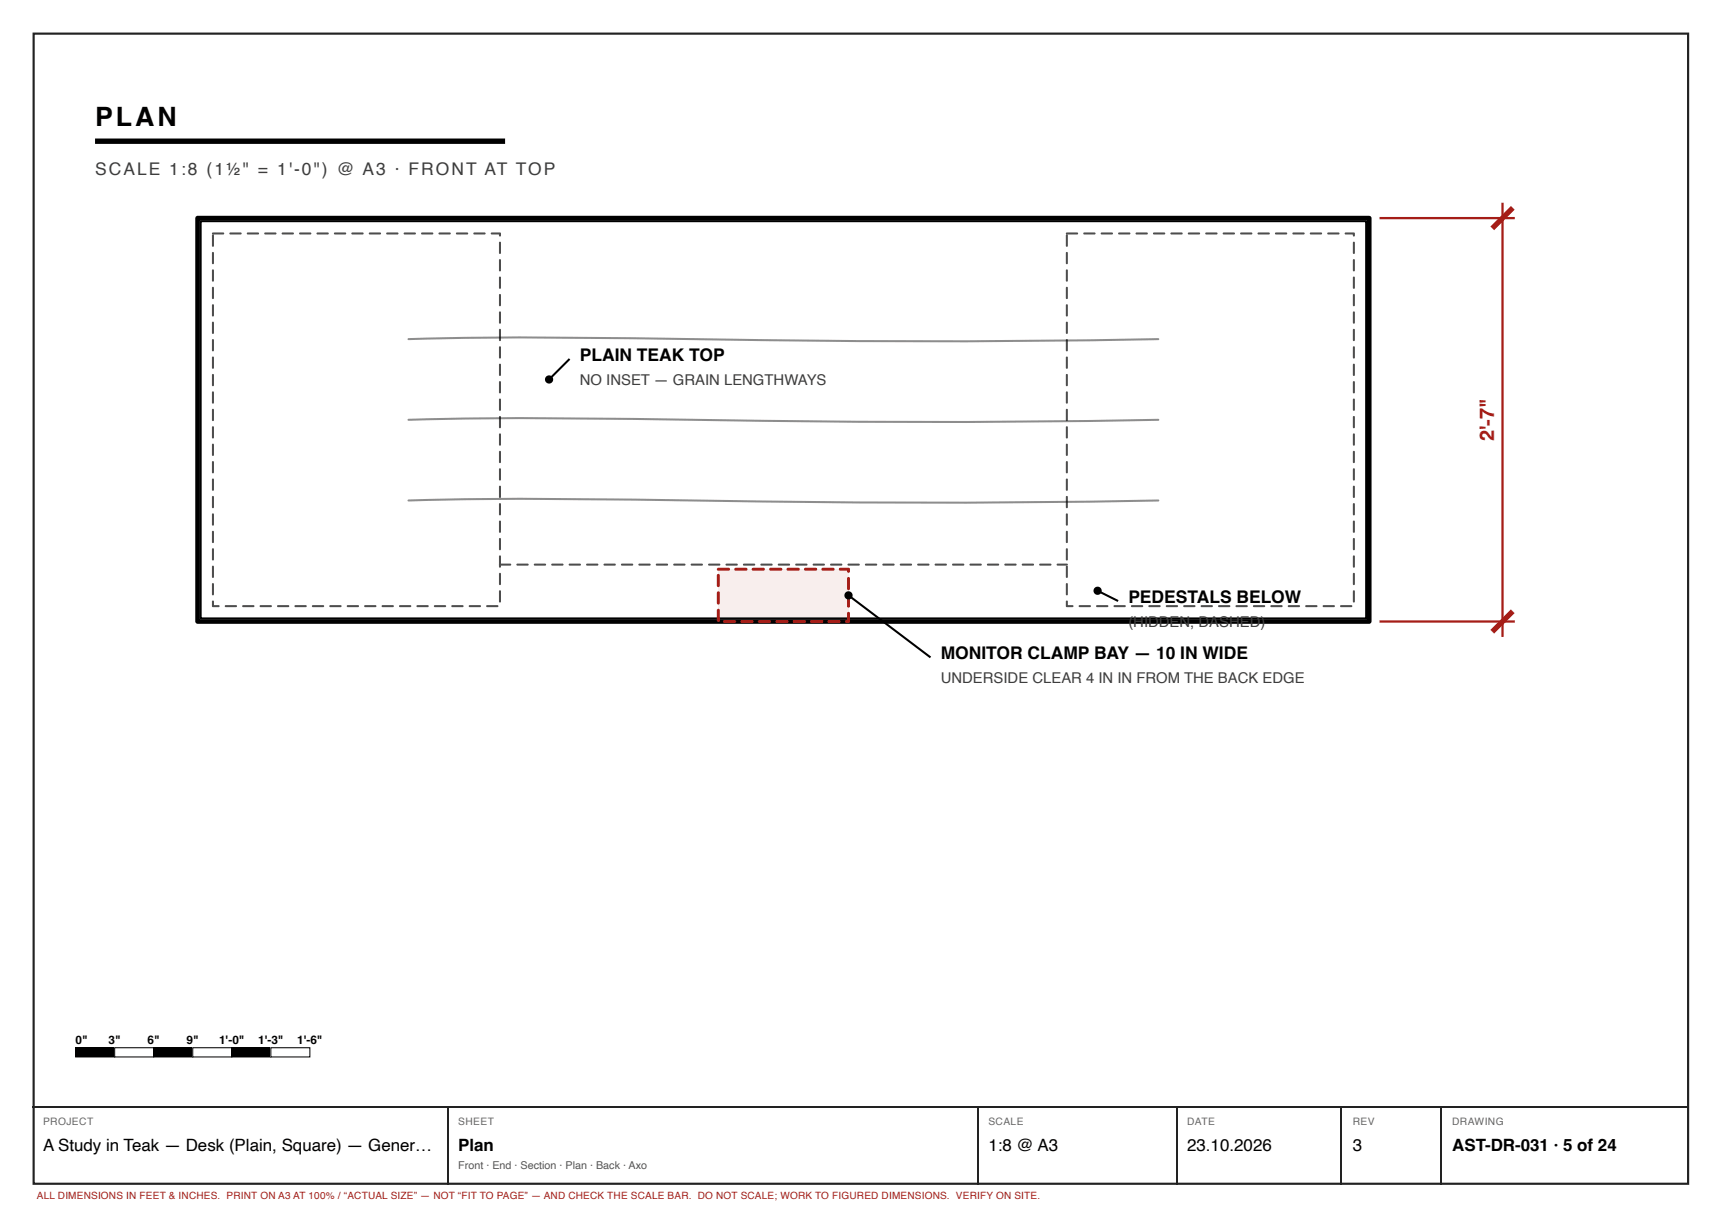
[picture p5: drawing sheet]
<svg xmlns="http://www.w3.org/2000/svg" width="420mm" height="297mm" viewBox="0 0 420 297" stroke-linecap="round" stroke-linejoin="round" font-family="sans-serif">
<path d="M8.2 8.2h403.5v280.5h-403.5z" fill="none" stroke="#222" stroke-width=".53"/>
<path d="M23.2 34.4h100" fill="none" stroke="#000" stroke-width="1.3" stroke-linecap="butt"/>
<path d="M48.2 53.2h285.7v98.4h-285.7z" fill="none" stroke="#000" stroke-width="1.1"/>
<path d="M48.9 53.9h284.3v96.9h-284.3zM99.6 82.7a1777.9 1777.9 0 0 1 82.6 .2l7.4 .1a2874.2 2874.2 0 0 0 92.9-.3M99.6 102.4a1777.9 1777.9 0 0 1 82.6 .2l7.4 .1a2874.2 2874.2 0 0 0 92.9-.3M99.6 122a1777.9 1777.9 0 0 1 82.6 .2l7.4 .1a2874.2 2874.2 0 0 0 92.9-.3" fill="none" stroke="#000" stroke-width=".5"/>
<g fill="#000">
<path d="M56 56.8l2.7-.1a.25 .25 0 0 1 .2 .2 .25 .25 0 0 1-.2 .3h-2.5l-.2-.2zM60.3 56.8l2.6-.1a.25 .25 0 0 1 .3 .2 .25 .25 0 0 1-.3 .3h-2.5l-.2-.2zM64.5 56.8l2.7-.1a.25 .25 0 0 1 .2 .2 .25 .25 0 0 1-.2 .3h-2.5l-.2-.2zM68.8 56.8l2.6-.1a.25 .25 0 0 1 .3 .2 .25 .25 0 0 1-.3 .3h-2.5l-.2-.2zM73 56.8l2.7-.1a.25 .25 0 0 1 .2 .2 .25 .25 0 0 1-.2 .3h-2.5l-.2-.2zM77.3 56.8l2.6-.1a.25 .25 0 0 1 .3 .2 .25 .25 0 0 1-.3 .3h-2.5l-.2-.2zM81.5 56.8l2.7-.1a.25 .25 0 0 1 .2 .2 .25 .25 0 0 1-.2 .3h-2.5l-.2-.2zM85.8 56.8l2.6-.1a.25 .25 0 0 1 .3 .2 .25 .25 0 0 1-.3 .3h-2.5l-.2-.2zM90 56.8l2.7-.1a.25 .25 0 0 1 .2 .2 .25 .25 0 0 1-.2 .3h-2.5l-.2-.2zM94.3 56.8l2.6-.1a.25 .25 0 0 1 .3 .2 .25 .25 0 0 1-.3 .3h-2.5l-.2-.2zM98.5 56.8l2.7-.1a.25 .25 0 0 1 .2 .2 .25 .25 0 0 1-.2 .3h-2.5l-.2-.2zM102.8 56.8l2.6-.1a.25 .25 0 0 1 .3 .2 .25 .25 0 0 1-.3 .3h-2.5l-.2-.2zM107 56.8l2.7-.1a.25 .25 0 0 1 .2 .2 .25 .25 0 0 1-.2 .3h-2.5l-.2-.2zM111.3 56.8l2.6-.1a.25 .25 0 0 1 .3 .2 .25 .25 0 0 1-.3 .3h-2.5l-.2-.2zM115.5 56.8l2.7-.1a.25 .25 0 0 1 .2 .2 .25 .25 0 0 1-.2 .3h-2.5l-.2-.2zM119.8 56.8l2.2-.1 .2 .7a.25 .25 0 0 1-.3 .3 .25 .25 0 0 1-.2-.3v-.5h.2v.3h-2l-.2-.2zM121.8 59h.2l.2 .2v2.5a.25 .25 0 0 1-.3 .2 .25 .25 0 0 1-.2-.2zM121.8 63.3l.2-.1 .2 .2v2.5a.25 .25 0 0 1-.3 .3 .25 .25 0 0 1-.2-.3zM121.8 67.5h.2l.2 .2v2.5a.25 .25 0 0 1-.3 .2 .25 .25 0 0 1-.2-.2zM121.8 71.8l.2-.1 .2 .2v2.5a.25 .25 0 0 1-.3 .3 .25 .25 0 0 1-.2-.3zM121.8 76h.2l.2 .2v2.5a.25 .25 0 0 1-.3 .2 .25 .25 0 0 1-.2-.2zM121.8 80.3l.2-.1 .2 .2v2.5a.25 .25 0 0 1-.3 .3 .25 .25 0 0 1-.2-.3zM121.8 84.5h.2l.2 .2v2.5a.25 .25 0 0 1-.3 .2 .25 .25 0 0 1-.2-.2zM121.8 88.8l.2-.1 .2 .2v2.5a.25 .25 0 0 1-.3 .3 .25 .25 0 0 1-.2-.3zM121.8 93h.2l.2 .2v2.5a.25 .25 0 0 1-.3 .2 .25 .25 0 0 1-.2-.2zM121.8 97.3l.2-.1 .2 .2v2.5a.25 .25 0 0 1-.3 .3 .25 .25 0 0 1-.2-.3zM121.8 101.5h.2l.2 .2v2.5a.25 .25 0 0 1-.3 .2 .25 .25 0 0 1-.2-.2zM121.8 105.8l.2-.1 .2 .2v2.5a.25 .25 0 0 1-.3 .3 .25 .25 0 0 1-.2-.3zM121.8 110h.2l.2 .2v2.5a.25 .25 0 0 1-.3 .2 .25 .25 0 0 1-.2-.2zM121.8 114.3l.2-.1 .2 .2v2.5a.25 .25 0 0 1-.3 .3 .25 .25 0 0 1-.2-.3zM121.8 118.5h.2l.2 .2v2.5a.25 .25 0 0 1-.3 .2 .25 .25 0 0 1-.2-.2zM121.8 122.8l.2-.1 .2 .2v2.5a.25 .25 0 0 1-.3 .3 .25 .25 0 0 1-.2-.3zM121.8 127h.2l.2 .2v2.5a.25 .25 0 0 1-.3 .2 .25 .25 0 0 1-.2-.2zM121.8 131.3l.2-.1 .2 .2v2.5a.25 .25 0 0 1-.3 .3 .25 .25 0 0 1-.2-.3zM121.8 135.5h.2l.2 .2v2.5a.25 .25 0 0 1-.3 .2 .25 .25 0 0 1-.2-.2zM121.8 139.8l.2-.1 .2 .2v2.5a.25 .25 0 0 1-.3 .3 .25 .25 0 0 1-.2-.3zM121.8 144h.2l.2 .2v2.5a.25 .25 0 0 1-.3 .2 .25 .25 0 0 1-.2-.2zM118.6 147.6h2.7a.25 .25 0 0 1 .3 .2 .25 .25 0 0 1-.3 .3h-2.5l-.2-.2zM114.4 147.6h2.7a.25 .25 0 0 1 .2 .2 .25 .25 0 0 1-.2 .3h-2.5l-.3-.2zM110.1 147.6h2.7a.25 .25 0 0 1 .3 .2 .25 .25 0 0 1-.3 .3h-2.5l-.2-.2zM105.9 147.6h2.7a.25 .25 0 0 1 .2 .2 .25 .25 0 0 1-.2 .3h-2.5l-.3-.2zM101.6 147.6h2.7a.25 .25 0 0 1 .3 .2 .25 .25 0 0 1-.3 .3h-2.5l-.2-.2zM97.4 147.6h2.7a.25 .25 0 0 1 .2 .2 .25 .25 0 0 1-.2 .3h-2.5l-.3-.2zM93.1 147.6h2.7a.25 .25 0 0 1 .3 .2 .25 .25 0 0 1-.3 .3h-2.5l-.2-.2zM88.9 147.6h2.7a.25 .25 0 0 1 .2 .2 .25 .25 0 0 1-.2 .3h-2.5l-.3-.2zM84.6 147.6h2.7a.25 .25 0 0 1 .3 .2 .25 .25 0 0 1-.3 .3h-2.5l-.2-.2zM80.4 147.6h2.7a.25 .25 0 0 1 .2 .2 .25 .25 0 0 1-.2 .3h-2.5l-.3-.2zM76.1 147.6h2.7a.25 .25 0 0 1 .3 .2 .25 .25 0 0 1-.3 .3h-2.5l-.2-.2zM71.9 147.6h2.7a.25 .25 0 0 1 .2 .2 .25 .25 0 0 1-.2 .3h-2.5l-.3-.2zM67.6 147.6h2.7a.25 .25 0 0 1 .3 .2 .25 .25 0 0 1-.3 .3h-2.5l-.2-.2zM63.4 147.6h2.7a.25 .25 0 0 1 .2 .2 .25 .25 0 0 1-.2 .3h-2.5l-.3-.2zM59.1 147.6h2.7a.25 .25 0 0 1 .3 .2 .25 .25 0 0 1-.3 .3h-2.5l-.2-.2zM54.9 147.6h2.7a.25 .25 0 0 1 .2 .2 .25 .25 0 0 1-.2 .3h-2.5l-.3-.2zM51.8 146.5h.2l.2 .2v1.1h-.3v-.2h1.4a.25 .25 0 0 1 .3 .2 .25 .25 0 0 1-.3 .3l-1.5-.1zM51.8 142.3l.2-.1 .2 .2v2.5a.25 .25 0 0 1-.3 .3 .25 .25 0 0 1-.2-.3zM51.8 138h.2l.2 .2v2.5a.25 .25 0 0 1-.3 .2 .25 .25 0 0 1-.2-.2zM51.8 133.8l.2-.1 .2 .2v2.5a.25 .25 0 0 1-.3 .3 .25 .25 0 0 1-.2-.3zM51.8 129.5h.2l.2 .2v2.5a.25 .25 0 0 1-.3 .2 .25 .25 0 0 1-.2-.2zM51.8 125.3l.2-.1 .2 .2v2.5a.25 .25 0 0 1-.3 .3 .25 .25 0 0 1-.2-.3zM51.8 121h.2l.2 .2v2.5a.25 .25 0 0 1-.3 .2 .25 .25 0 0 1-.2-.2zM51.8 116.8l.2-.1 .2 .2v2.5a.25 .25 0 0 1-.3 .3 .25 .25 0 0 1-.2-.3zM51.8 112.5h.2l.2 .2v2.5a.25 .25 0 0 1-.3 .2 .25 .25 0 0 1-.2-.2zM51.8 108.3l.2-.1 .2 .2v2.5a.25 .25 0 0 1-.3 .3 .25 .25 0 0 1-.2-.3zM51.8 104h.2l.2 .2v2.5a.25 .25 0 0 1-.3 .2 .25 .25 0 0 1-.2-.2zM51.8 99.8l.2-.1 .2 .2v2.5a.25 .25 0 0 1-.3 .3 .25 .25 0 0 1-.2-.3zM51.8 95.5h.2l.2 .2v2.5a.25 .25 0 0 1-.3 .2 .25 .25 0 0 1-.2-.2zM51.8 91.3l.2-.1 .2 .2v2.5a.25 .25 0 0 1-.3 .3 .25 .25 0 0 1-.2-.3zM51.8 87h.2l.2 .2v2.5a.25 .25 0 0 1-.3 .2 .25 .25 0 0 1-.2-.2zM51.8 82.8l.2-.1 .2 .2v2.5a.25 .25 0 0 1-.3 .3 .25 .25 0 0 1-.2-.3zM51.8 78.5h.2l.2 .2v2.5a.25 .25 0 0 1-.3 .2 .25 .25 0 0 1-.2-.2zM51.8 74.3l.2-.1 .2 .2v2.5a.25 .25 0 0 1-.3 .3 .25 .25 0 0 1-.2-.3zM51.8 70h.2l.2 .2v2.5a.25 .25 0 0 1-.3 .2 .25 .25 0 0 1-.2-.2zM51.8 65.8l.2-.1 .2 .2v2.5a.25 .25 0 0 1-.3 .3 .25 .25 0 0 1-.2-.3zM51.8 61.5h.2l.2 .2v2.5a.25 .25 0 0 1-.3 .2 .25 .25 0 0 1-.2-.2zM51.8 57.3l.2-.1 .2 .2v2.5a.25 .25 0 0 1-.3 .3 .25 .25 0 0 1-.2-.3zM51.8 56.8l2.6-.1a.25 .25 0 0 1 .3 .2 .25 .25 0 0 1-.3 .3h-2.5l-.2-.2z"/>
<path d="M264.3 56.8l2.6-.1a.25 .25 0 0 1 .3 .2 .25 .25 0 0 1-.3 .3h-2.5l-.2-.2zM268.5 56.8l2.7-.1a.25 .25 0 0 1 .2 .2 .25 .25 0 0 1-.2 .3h-2.5l-.3-.2zM272.8 56.8l2.6-.1a.25 .25 0 0 1 .3 .2 .25 .25 0 0 1-.3 .3h-2.5l-.2-.2zM277 56.8l2.7-.1a.25 .25 0 0 1 .2 .2 .25 .25 0 0 1-.2 .3h-2.5l-.3-.2zM281.3 56.8l2.6-.1a.25 .25 0 0 1 .3 .2 .25 .25 0 0 1-.3 .3h-2.5l-.2-.2zM285.5 56.8l2.7-.1a.25 .25 0 0 1 .2 .2 .25 .25 0 0 1-.2 .3h-2.5l-.3-.2zM289.8 56.8l2.6-.1a.25 .25 0 0 1 .3 .2 .25 .25 0 0 1-.3 .3h-2.5l-.2-.2zM294 56.8l2.7-.1a.25 .25 0 0 1 .2 .2 .25 .25 0 0 1-.2 .3h-2.5l-.3-.2zM298.3 56.8l2.6-.1a.25 .25 0 0 1 .3 .2 .25 .25 0 0 1-.3 .3h-2.5l-.2-.2zM302.5 56.8l2.7-.1a.25 .25 0 0 1 .2 .2 .25 .25 0 0 1-.2 .3h-2.5l-.3-.2zM306.8 56.8l2.6-.1a.25 .25 0 0 1 .3 .2 .25 .25 0 0 1-.3 .3h-2.5l-.2-.2zM311 56.8l2.7-.1a.25 .25 0 0 1 .2 .2 .25 .25 0 0 1-.2 .3h-2.5l-.3-.2zM315.3 56.8l2.6-.1a.25 .25 0 0 1 .3 .2 .25 .25 0 0 1-.3 .3h-2.5l-.2-.2zM319.5 56.8l2.7-.1a.25 .25 0 0 1 .2 .2 .25 .25 0 0 1-.2 .3h-2.5l-.3-.2zM323.8 56.8l2.6-.1a.25 .25 0 0 1 .3 .2 .25 .25 0 0 1-.3 .3h-2.5l-.2-.2zM328 56.8l2.3-.1 .1 .7a.25 .25 0 0 1-.2 .3 .25 .25 0 0 1-.3-.3v-.5h.3v.3h-2l-.3-.2zM330 59h.3l.1 .2v2.5a.25 .25 0 0 1-.2 .2 .25 .25 0 0 1-.3-.2zM330 63.3l.3-.1 .1 .2v2.5a.25 .25 0 0 1-.2 .3 .25 .25 0 0 1-.3-.3zM330 67.5h.3l.1 .2v2.5a.25 .25 0 0 1-.2 .2 .25 .25 0 0 1-.3-.2zM330 71.8l.3-.1 .1 .2v2.5a.25 .25 0 0 1-.2 .3 .25 .25 0 0 1-.3-.3zM330 76h.3l.1 .2v2.5a.25 .25 0 0 1-.2 .2 .25 .25 0 0 1-.3-.2zM330 80.3l.3-.1 .1 .2v2.5a.25 .25 0 0 1-.2 .3 .25 .25 0 0 1-.3-.3zM330 84.5h.3l.1 .2v2.5a.25 .25 0 0 1-.2 .2 .25 .25 0 0 1-.3-.2zM330 88.8l.3-.1 .1 .2v2.5a.25 .25 0 0 1-.2 .3 .25 .25 0 0 1-.3-.3zM330 93h.3l.1 .2v2.5a.25 .25 0 0 1-.2 .2 .25 .25 0 0 1-.3-.2zM330 97.3l.3-.1 .1 .2v2.5a.25 .25 0 0 1-.2 .3 .25 .25 0 0 1-.3-.3zM330 101.5h.3l.1 .2v2.5a.25 .25 0 0 1-.2 .2 .25 .25 0 0 1-.3-.2zM330 105.8l.3-.1 .1 .2v2.5a.25 .25 0 0 1-.2 .3 .25 .25 0 0 1-.3-.3zM330 110h.3l.1 .2v2.5a.25 .25 0 0 1-.2 .2 .25 .25 0 0 1-.3-.2zM330 114.3l.3-.1 .1 .2v2.5a.25 .25 0 0 1-.2 .3 .25 .25 0 0 1-.3-.3zM330 118.5h.3l.1 .2v2.5a.25 .25 0 0 1-.2 .2 .25 .25 0 0 1-.3-.2zM330 122.8l.3-.1 .1 .2v2.5a.25 .25 0 0 1-.2 .3 .25 .25 0 0 1-.3-.3zM330 127h.3l.1 .2v2.5a.25 .25 0 0 1-.2 .2 .25 .25 0 0 1-.3-.2zM330 131.3l.3-.1 .1 .2v2.5a.25 .25 0 0 1-.2 .3 .25 .25 0 0 1-.3-.3zM330 135.5h.3l.1 .2v2.5a.25 .25 0 0 1-.2 .2 .25 .25 0 0 1-.3-.2zM330 139.8l.3-.1 .1 .2v2.5a.25 .25 0 0 1-.2 .3 .25 .25 0 0 1-.3-.3zM330 144h.3l.1 .2v2.5a.25 .25 0 0 1-.2 .2 .25 .25 0 0 1-.3-.2zM326.9 147.6h2.7a.25 .25 0 0 1 .2 .2 .25 .25 0 0 1-.2 .3h-2.5l-.3-.2zM322.6 147.6h2.7a.25 .25 0 0 1 .3 .2 .25 .25 0 0 1-.3 .3h-2.5l-.2-.2zM318.4 147.6h2.7a.25 .25 0 0 1 .2 .2 .25 .25 0 0 1-.2 .3h-2.5l-.3-.2zM314.1 147.6h2.7a.25 .25 0 0 1 .3 .2 .25 .25 0 0 1-.3 .3h-2.5l-.2-.2zM309.9 147.6h2.7a.25 .25 0 0 1 .2 .2 .25 .25 0 0 1-.2 .3h-2.5l-.3-.2zM305.6 147.6h2.7a.25 .25 0 0 1 .3 .2 .25 .25 0 0 1-.3 .3h-2.5l-.2-.2zM301.4 147.6h2.7a.25 .25 0 0 1 .2 .2 .25 .25 0 0 1-.2 .3h-2.5l-.3-.2zM297.1 147.6h2.7a.25 .25 0 0 1 .3 .2 .25 .25 0 0 1-.3 .3h-2.5l-.2-.2zM292.9 147.6h2.7a.25 .25 0 0 1 .2 .2 .25 .25 0 0 1-.2 .3h-2.5l-.3-.2zM288.6 147.6h2.7a.25 .25 0 0 1 .3 .2 .25 .25 0 0 1-.3 .3h-2.5l-.2-.2zM284.4 147.6h2.7a.25 .25 0 0 1 .2 .2 .25 .25 0 0 1-.2 .3h-2.5l-.3-.2zM280.1 147.6h2.7a.25 .25 0 0 1 .3 .2 .25 .25 0 0 1-.3 .3h-2.5l-.2-.2zM275.9 147.6h2.7a.25 .25 0 0 1 .2 .2 .25 .25 0 0 1-.2 .3h-2.5l-.3-.2zM271.6 147.6h2.7a.25 .25 0 0 1 .3 .2 .25 .25 0 0 1-.3 .3h-2.5l-.2-.2zM267.4 147.6h2.7a.25 .25 0 0 1 .2 .2 .25 .25 0 0 1-.2 .3h-2.5l-.3-.2zM263.1 147.6h2.7a.25 .25 0 0 1 .3 .2 .25 .25 0 0 1-.3 .3h-2.5l-.2-.2zM260 146.5h.3l.1 .2v1.1h-.2v-.2h1.4a.25 .25 0 0 1 .2 .2 .25 .25 0 0 1-.2 .3l-1.6-.1zM260 142.3l.3-.1 .1 .2v2.5a.25 .25 0 0 1-.2 .3 .25 .25 0 0 1-.3-.3zM260 138h.3l.1 .2v2.5a.25 .25 0 0 1-.2 .2 .25 .25 0 0 1-.3-.2zM260 133.8l.3-.1 .1 .2v2.5a.25 .25 0 0 1-.2 .3 .25 .25 0 0 1-.3-.3zM260 129.5h.3l.1 .2v2.5a.25 .25 0 0 1-.2 .2 .25 .25 0 0 1-.3-.2zM260 125.3l.3-.1 .1 .2v2.5a.25 .25 0 0 1-.2 .3 .25 .25 0 0 1-.3-.3zM260 121h.3l.1 .2v2.5a.25 .25 0 0 1-.2 .2 .25 .25 0 0 1-.3-.2zM260 116.8l.3-.1 .1 .2v2.5a.25 .25 0 0 1-.2 .3 .25 .25 0 0 1-.3-.3zM260 112.5h.3l.1 .2v2.5a.25 .25 0 0 1-.2 .2 .25 .25 0 0 1-.3-.2zM260 108.3l.3-.1 .1 .2v2.5a.25 .25 0 0 1-.2 .3 .25 .25 0 0 1-.3-.3zM260 104h.3l.1 .2v2.5a.25 .25 0 0 1-.2 .2 .25 .25 0 0 1-.3-.2zM260 99.8l.3-.1 .1 .2v2.5a.25 .25 0 0 1-.2 .3 .25 .25 0 0 1-.3-.3zM260 95.5h.3l.1 .2v2.5a.25 .25 0 0 1-.2 .2 .25 .25 0 0 1-.3-.2zM260 91.3l.3-.1 .1 .2v2.5a.25 .25 0 0 1-.2 .3 .25 .25 0 0 1-.3-.3zM260 87h.3l.1 .2v2.5a.25 .25 0 0 1-.2 .2 .25 .25 0 0 1-.3-.2zM260 82.8l.3-.1 .1 .2v2.5a.25 .25 0 0 1-.2 .3 .25 .25 0 0 1-.3-.3zM260 78.5h.3l.1 .2v2.5a.25 .25 0 0 1-.2 .2 .25 .25 0 0 1-.3-.2zM260 74.3l.3-.1 .1 .2v2.5a.25 .25 0 0 1-.2 .3 .25 .25 0 0 1-.3-.3zM260 70h.3l.1 .2v2.5a.25 .25 0 0 1-.2 .2 .25 .25 0 0 1-.3-.2zM260 65.8l.3-.1 .1 .2v2.5a.25 .25 0 0 1-.2 .3 .25 .25 0 0 1-.3-.3zM260 61.5h.3l.1 .2v2.5a.25 .25 0 0 1-.2 .2 .25 .25 0 0 1-.3-.2zM260 57.3l.3-.1 .1 .2v2.5a.25 .25 0 0 1-.2 .3 .25 .25 0 0 1-.3-.3zM260 56.8l2.7-.1a.25 .25 0 0 1 .2 .2 .25 .25 0 0 1-.2 .3h-2.5l-.3-.2z"/>
<path d="M121.8 137.5l2.6-.1a.25 .25 0 0 1 .3 .3 .25 .25 0 0 1-.3 .2h-2.5l-.2-.1zM126 137.5l2.7-.1a.25 .25 0 0 1 .2 .3 .25 .25 0 0 1-.2 .2h-2.5l-.2-.1zM130.3 137.5l2.6-.1a.25 .25 0 0 1 .3 .3 .25 .25 0 0 1-.3 .2h-2.5l-.2-.1zM134.5 137.5l2.7-.1a.25 .25 0 0 1 .2 .3 .25 .25 0 0 1-.2 .2h-2.5l-.2-.1zM138.8 137.5l2.6-.1a.25 .25 0 0 1 .3 .3 .25 .25 0 0 1-.3 .2h-2.5l-.2-.1zM143 137.5l2.7-.1a.25 .25 0 0 1 .2 .3 .25 .25 0 0 1-.2 .2h-2.5l-.2-.1zM147.3 137.5l2.6-.1a.25 .25 0 0 1 .3 .3 .25 .25 0 0 1-.3 .2h-2.5l-.2-.1zM151.5 137.5l2.7-.1a.25 .25 0 0 1 .2 .3 .25 .25 0 0 1-.2 .2h-2.5l-.2-.1zM155.8 137.5l2.6-.1a.25 .25 0 0 1 .3 .3 .25 .25 0 0 1-.3 .2h-2.5l-.2-.1zM160 137.5l2.7-.1a.25 .25 0 0 1 .2 .3 .25 .25 0 0 1-.2 .2h-2.5l-.2-.1zM164.3 137.5l2.6-.1a.25 .25 0 0 1 .3 .3 .25 .25 0 0 1-.3 .2h-2.5l-.2-.1zM168.5 137.5l2.7-.1a.25 .25 0 0 1 .2 .3 .25 .25 0 0 1-.2 .2h-2.5l-.3-.1zM172.8 137.5l2.6-.1a.25 .25 0 0 1 .3 .3 .25 .25 0 0 1-.3 .2h-2.5l-.2-.1zM177 137.5l2.7-.1a.25 .25 0 0 1 .2 .3 .25 .25 0 0 1-.2 .2h-2.5l-.3-.1zM181.3 137.5l2.6-.1a.25 .25 0 0 1 .3 .3 .25 .25 0 0 1-.3 .2h-2.5l-.2-.1zM185.5 137.5l2.7-.1a.25 .25 0 0 1 .2 .3 .25 .25 0 0 1-.2 .2h-2.5l-.3-.1zM189.8 137.5l2.6-.1a.25 .25 0 0 1 .3 .3 .25 .25 0 0 1-.3 .2h-2.5l-.2-.1zM194 137.5l2.7-.1a.25 .25 0 0 1 .2 .3 .25 .25 0 0 1-.2 .2h-2.5l-.3-.1zM198.3 137.5l2.6-.1a.25 .25 0 0 1 .3 .3 .25 .25 0 0 1-.3 .2h-2.5l-.2-.1zM202.5 137.5l2.7-.1a.25 .25 0 0 1 .2 .3 .25 .25 0 0 1-.2 .2h-2.5l-.3-.1zM206.8 137.5l2.6-.1a.25 .25 0 0 1 .3 .3 .25 .25 0 0 1-.3 .2h-2.5l-.2-.1zM211 137.5l2.7-.1a.25 .25 0 0 1 .2 .3 .25 .25 0 0 1-.2 .2h-2.5l-.3-.1zM215.3 137.5l2.6-.1a.25 .25 0 0 1 .3 .3 .25 .25 0 0 1-.3 .2h-2.5l-.2-.1zM219.5 137.5l2.7-.1a.25 .25 0 0 1 .2 .3 .25 .25 0 0 1-.2 .2h-2.5l-.3-.1zM223.8 137.5l2.6-.1a.25 .25 0 0 1 .3 .3 .25 .25 0 0 1-.3 .2h-2.5l-.2-.1zM228 137.5l2.7-.1a.25 .25 0 0 1 .2 .3 .25 .25 0 0 1-.2 .2h-2.5l-.3-.1zM232.3 137.5l2.6-.1a.25 .25 0 0 1 .3 .3 .25 .25 0 0 1-.3 .2h-2.5l-.2-.1zM236.5 137.5l2.7-.1a.25 .25 0 0 1 .2 .3 .25 .25 0 0 1-.2 .2h-2.5l-.3-.1zM240.8 137.5l2.6-.1a.25 .25 0 0 1 .3 .3 .25 .25 0 0 1-.3 .2h-2.5l-.2-.1zM245 137.5l2.7-.1a.25 .25 0 0 1 .2 .3 .25 .25 0 0 1-.2 .2h-2.5l-.3-.1zM249.3 137.5l2.6-.1a.25 .25 0 0 1 .3 .3 .25 .25 0 0 1-.3 .2h-2.5l-.2-.1zM253.5 137.5l2.7-.1a.25 .25 0 0 1 .2 .3 .25 .25 0 0 1-.2 .2h-2.5l-.3-.1zM257.8 137.5l2.4-.1a.25 .25 0 0 1 .2 .3 .25 .25 0 0 1-.2 .2h-2.3l-.2-.1z"/>
</g>
<path d="M179.2 138.6l2.7-.2a.36 .36 0 0 1 .4 .4 .36 .36 0 0 1-.4 .4h-2.5l-.3-.3zM183.4 138.6l2.8-.2a.36 .36 0 0 1 .3 .4 .36 .36 0 0 1-.3 .4h-2.6l-.3-.3zM187.7 138.6l2.7-.2a.36 .36 0 0 1 .4 .4 .36 .36 0 0 1-.4 .4h-2.5l-.3-.3zM191.9 138.6l2.8-.2a.36 .36 0 0 1 .3 .4 .36 .36 0 0 1-.3 .4h-2.6l-.3-.3zM196.2 138.6l2.7-.2a.36 .36 0 0 1 .4 .4 .36 .36 0 0 1-.4 .4h-2.5l-.3-.3zM200.4 138.6l2.8-.2a.36 .36 0 0 1 .3 .4 .36 .36 0 0 1-.3 .4h-2.6l-.3-.3zM204.7 138.6l2.3-.1 .3 .2v.6a.36 .36 0 0 1-.4 .4 .36 .36 0 0 1-.3-.4v-.5h.3v.4h-2l-.3-.3zM206.7 140.8l.3-.1 .3 .3v2.6a.36 .36 0 0 1-.4 .3 .36 .36 0 0 1-.3-.3zM206.7 145.1l.3-.1 .3 .2v2.6a.36 .36 0 0 1-.4 .4 .36 .36 0 0 1-.3-.4zM206.7 149.3l.3-.1 .3 .3v2.1l-.2 .3h-.7a.36 .36 0 0 1-.3-.3 .36 .36 0 0 1 .3-.4h.5v.4h-.3zM201.9 151.3l2.8-.1a.36 .36 0 0 1 .3 .4 .36 .36 0 0 1-.3 .3h-2.6l-.3-.3zM197.7 151.3l2.7-.1a.36 .36 0 0 1 .4 .4 .36 .36 0 0 1-.4 .3h-2.5l-.3-.3zM193.4 151.3l2.8-.1a.36 .36 0 0 1 .3 .4 .36 .36 0 0 1-.3 .3h-2.6l-.3-.3zM189.2 151.3l2.7-.1a.36 .36 0 0 1 .4 .4 .36 .36 0 0 1-.4 .3h-2.5l-.3-.3zM184.9 151.3l2.8-.1a.36 .36 0 0 1 .3 .4 .36 .36 0 0 1-.3 .3h-2.6l-.3-.3zM180.7 151.3l2.7-.1a.36 .36 0 0 1 .4 .4 .36 .36 0 0 1-.4 .3h-2.5l-.3-.3zM176.4 151.3l2.8-.1a.36 .36 0 0 1 .3 .4 .36 .36 0 0 1-.3 .3h-2.6l-.3-.3zM174.9 148.6l.4-.1 .2 .2v2.6a.36 .36 0 0 1-.3 .4 .36 .36 0 0 1-.4-.4zM174.9 144.3l.4-.1 .2 .3v2.6a.36 .36 0 0 1-.3 .3 .36 .36 0 0 1-.4-.3zM174.9 140.1l.4-.1 .2 .2v2.6a.36 .36 0 0 1-.3 .4 .36 .36 0 0 1-.4-.4zM174.9 138.6l2.8-.2a.36 .36 0 0 1 .3 .4 .36 .36 0 0 1-.3 .4h-2.6l-.3-.3z" fill="#a51d17"/>
<path d="M336.4 53.2h33M366.4 49.4v105.9M336.4 151.6h33" fill="none" stroke="#a51d17" stroke-width=".55"/>
<path d="M368.9 50.7l-5 5M368.9 149.1l-5 5" fill="none" stroke="#a51d17" stroke-width="1.3" stroke-linecap="butt"/>
<path d="M138.9 87.5l-5 5M206.9 145.2l20 15.1M267.7 144.1l5 2.5" fill="none" stroke="#000" stroke-width=".5"/>
<g fill="#000">
<path d="M18.4 255.5h9.6v2.2h-9.6z"/>
<circle cx="133.9" cy="92.5" r="1"/>
<circle cx="206.9" cy="145.2" r="1"/>
<circle cx="267.7" cy="144.1" r="1"/>
</g>
<path d="M18.4 255.5h9.6v2.2h-9.6z" fill="none" stroke="#000" stroke-width=".25"/>
<path d="M28 255.5h9.5v2.2h-9.5z" fill="#fff"/>
<path d="M28 255.5h9.5v2.2h-9.5zM37.5 255.5h9.5v2.2h-9.5z" fill="none" stroke="#000" stroke-width=".25"/>
<path d="M37.5 255.5h9.5v2.2h-9.5z" fill="#000"/>
<path d="M47 255.5h9.5v2.2h-9.5z" fill="#fff"/>
<path d="M47 255.5h9.5v2.2h-9.5zM56.5 255.5h9.5v2.2h-9.5z" fill="none" stroke="#000" stroke-width=".25"/>
<path d="M56.5 255.5h9.5v2.2h-9.5z" fill="#000"/>
<path d="M66.1 255.5h9.5v2.2h-9.5z" fill="#fff"/>
<path d="M66.1 255.5h9.5v2.2h-9.5z" fill="none" stroke="#000" stroke-width=".25"/>
<path d="M7.9 270h404.1M109.1 270.1v18.8M238.5 270.1v18.8M286.9 270.1v18.8M327.2 270.1v18.8M351.5 270.1v18.8" fill="none" stroke="#222" stroke-width=".26"/>
<text font-size="6.5" x="23.2" y="30.7">PLAN</text>
<text font-size="4.9" fill="#a51d17" x="364.4" y="107.7" transform="rotate(-90 364.4 107.7)">2'-7&quot;</text>
<text font-size="4.2" fill="#3d3d3d" x="23.2" y="42.7">SCALE 1:8 (1½&quot; = 1'-0&quot;) @ A3 · FRONT AT TOP</text>
<g font-size="4.2">
<text x="141.4" y="88">PLAIN TEAK TOP</text>
<text x="275.2" y="147.1">PEDESTALS BELOW</text>
<text x="229.4" y="160.8">MONITOR CLAMP BAY — 10 IN WIDE</text>
</g>
<g font-size="4.1">
<text x="10.5" y="280.7">A Study in Teak — Desk (Plain, Square) — Gener…</text>
<text x="111.8" y="280.7">Plan</text>
<text x="241" y="280.7">1:8 @ A3</text>
<text x="289.5" y="280.7">23.10.2026</text>
<text x="329.9" y="280.7">3</text>
<text x="354.1" y="280.7">AST-DR-031 · 5 of 24</text>
</g>
<g font-size="3.6" fill="#3d3d3d">
<text x="141.4" y="93.8">NO INSET — GRAIN LENGTHWAYS</text>
<text x="275.2" y="152.8">(HIDDEN, DASHED)</text>
<text x="229.4" y="166.6">UNDERSIDE CLEAR 4 IN IN FROM THE BACK EDGE</text>
</g>
<g font-size="2.9">
<text x="18.4" y="254.5">0&quot;</text>
<text x="26.5" y="254.5">3&quot;</text>
<text x="36" y="254.5">6&quot;</text>
<text x="45.5" y="254.5">9&quot;</text>
<text x="53.4" y="254.5">1'-0&quot;</text>
<text x="62.9" y="254.5">1'-3&quot;</text>
<text x="72.5" y="254.5">1'-6&quot;</text>
</g>
<text font-size="2.6" fill="#555" x="111.8" y="285">Front · End · Section · Plan · Back · Axo</text>
<g font-size="2.5" fill="#666">
<text x="10.5" y="274.4">PROJECT</text>
<text x="111.8" y="274.4">SHEET</text>
<text x="241" y="274.4">SCALE</text>
<text x="289.5" y="274.4">DATE</text>
<text x="329.9" y="274.4">REV</text>
<text x="354.1" y="274.4">DRAWING</text>
</g>
<text font-size="2.4" fill="#a51d17" x="9" y="292.4">ALL DIMENSIONS IN FEET &amp; INCHES. PRINT ON A3 AT 100% / “ACTUAL SIZE” — NOT “FIT TO PAGE” — AND CHECK THE SCALE BAR. DO NOT SCALE; WORK TO FIGURED DIMENSIONS. VERIFY ON SITE.</text>
</svg>
